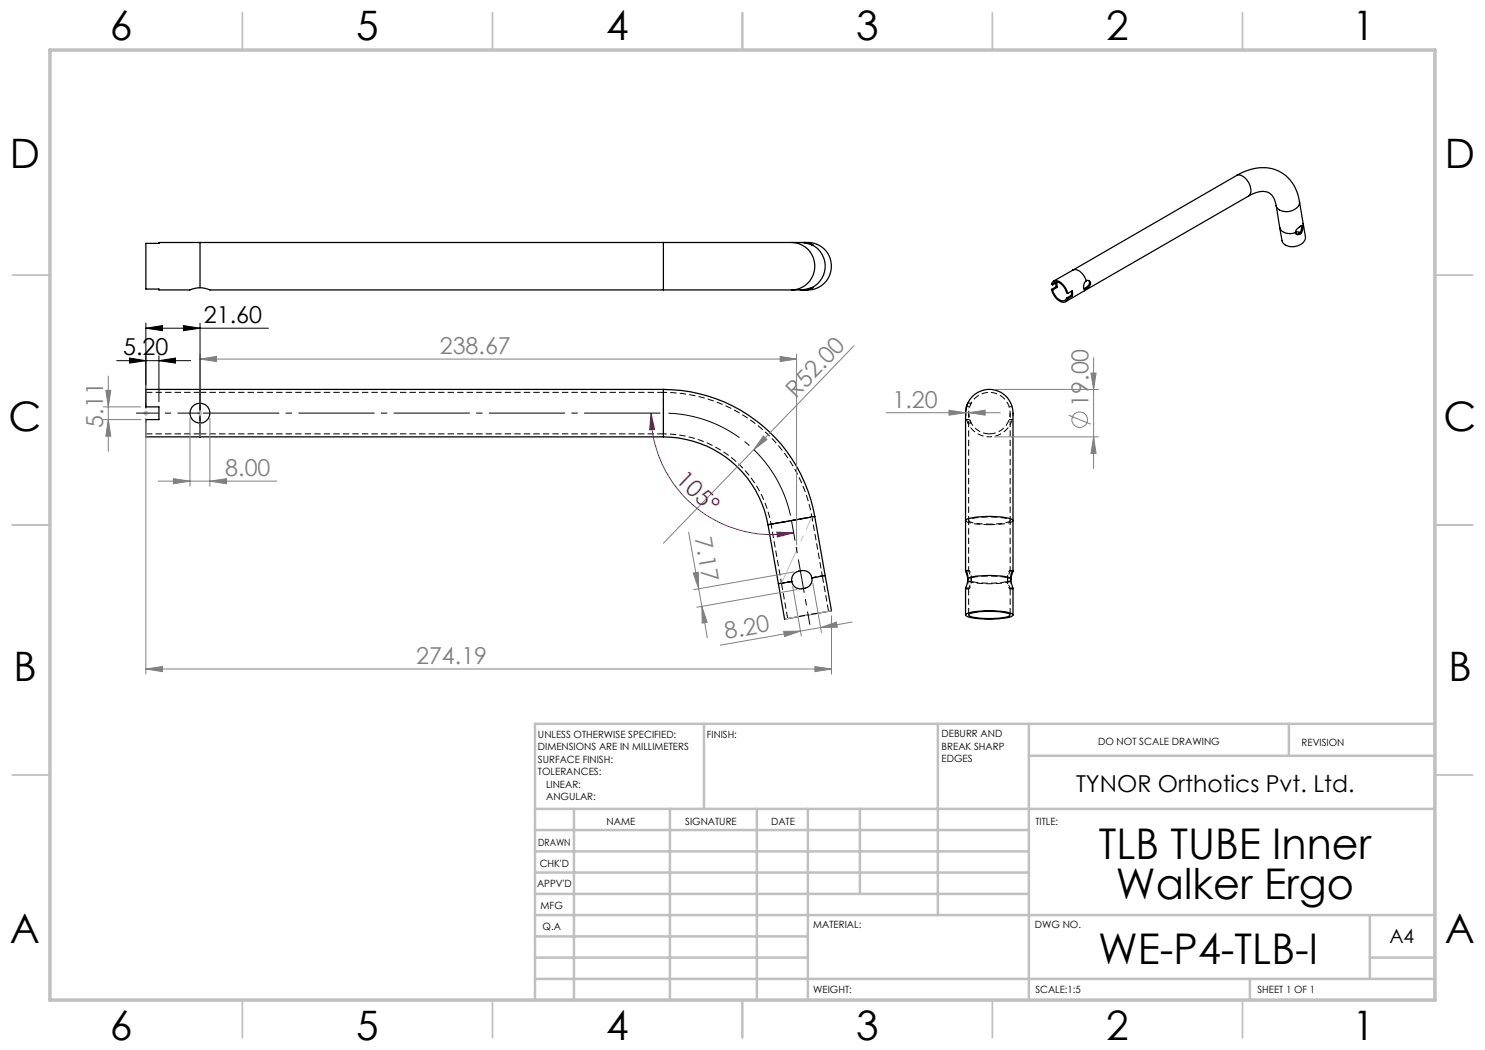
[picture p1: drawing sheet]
<svg xmlns="http://www.w3.org/2000/svg" width="297mm" height="210mm" viewBox="0 0 297 210" stroke-linecap="round" stroke-linejoin="round" font-family="sans-serif">
<g fill="none" stroke="#000" stroke-width=".2" stroke-dasharray="1.3 .6" stroke-linecap="butt">
<path d="M40 78.5h-10.8M132.7 78.5h-92.7M29.2 86.8h10.8M40 86.8h92.7M132.7 86.8v-8.3v8.3M193.1 82.6l.1 .6M193.5 84.5l.1 .1M193.9 81.3h-.6M193.9 83.9h-.6M194.1 81l.1-.4M197.9 86.8a4.1 4.1 0 0 0 3.7-6.1 4.1 4.1 0 0 0-7.1-.5 4.1 4.1 0 0 0 2.7 6.5l.7 .1M202.5 81.3h-.7"/>
<path d="M202.5 83.9h-.7M154.2 104.8l8.2-1.4-8.2 1.4M193.1 117.6h.6M193.1 117.7h.6M193.2 117.8l-.1-.1M193.2 117.8h.6M193.2 114.1h.5M193.3 114.2h.4M193.6 115.9v.3M193.6 116.2v.1M193.7 117.6v.1M193.7 117.7h.1"/>
<path d="M193.7 114.2v-.1M193.8 114.1h-.6M194.3 115.5v.1M194.3 116.3v-.1M201.5 115.5v.1M201.5 116.3v-.1M202 117.8h.6M202 117.6v.1M202 114.2v-.1M202.2 116.2v.1M202.2 115.9v.3M202.5 114.2h-.5"/>
<path d="M202.6 114.1h-.6M202.6 117.6h-.6M202.6 117.7h-.6"/>
</g>
<path d="M194.2 84.6l-.3-1M158.4 116.3l-2.1 .3 2.1-.3M162.4 103.4a30.2 30.2 0 0 0-29.7-24.9M162.4 115.6l2.1-.4-2.1 .4M194.3 115.6l-.2 1.1-.4 .9M194.3 116.2l-.2-1-.4-1M201.5 115.6l.2 1.1 .3 .9M201.5 116.2l.2-1 .3-1" fill="none" stroke="#000" stroke-width=".2" stroke-dasharray="1.3 .6" stroke-dashoffset=".5" stroke-linecap="butt"/>
<path d="M40 84.6v2.2v-2.2M40 80.6v-2.1v2.1M193.7 82.6v21.5M154.2 104.8l2.1 11.8M164.5 115.2l-2.1-11.8M193.7 104.1v10.1M202 114.2v-10.1M202 104.1v-21.5" fill="none" stroke="#000" stroke-width=".2" stroke-dasharray="1.3 .6" stroke-dashoffset=".4" stroke-linecap="butt"/>
<path d="M156.3 116.6l1.2 7.1M193.7 117.7v5.3M194.3 116.3a18 18 0 0 0 7.2 0M201.5 115.6a18 18 0 0 0-7.2 0M165.7 122.3l-1.2-7.1M202 123v-5.3" fill="none" stroke="#000" stroke-width=".2" stroke-dasharray="1.3 .6" stroke-dashoffset="-.1" stroke-linecap="butt"/>
<path d="M40 77.9v9.5M132.7 77.9v9.5M132.7 86.8a21.9 21.9 0 0 1 21.5 18M193.8 83.5l-.1-1.1M163 103.3l-9.4 1.6M197.9 104.8a9.5 9.5 0 0 0 4.1-.6v-.1a4.1 4.1 0 0 0-2.8-.7h-.7a10.3 10.3 0 0 0-4.7 .6l-.1 .1a4.1 4.1 0 0 0 2.9 .7h1.3" fill="none" stroke="#000" stroke-width=".2" stroke-dasharray="1.3 .6" stroke-dashoffset=".6" stroke-linecap="butt"/>
<path d="M158.4 116.3l-2.7 .4M165.1 115.1l-2.7 .5" fill="none" stroke="#000" stroke-width=".2" stroke-dasharray="1.3 .6" stroke-dashoffset=".2" stroke-linecap="butt"/>
<g fill="none" stroke="#000" stroke-width=".25">
<path d="M247.3 35.1a9 9 0 0 1 8.6-.8 7.9 7.9 0 0 1 4 6M247.3 35.1a2.11 2.11 0 0 1 2.4 1.4 2.14 2.14 0 0 1 0 2.7M247.3 35.1l-32.7 18.9M249.7 39.2a3.9 3.9 0 0 1 4.4-.4 3.6 3.6 0 0 1 1.1 2.3M249.7 39.2l-32.8 18.9M40 57.5l2 .5h90.7M40 48.5v9M132.7 48.5h25.6M132.7 58h25.6M132.7 48.5h-100.9v.2h-2.6v9.1h2.6v.2h6.2l2-.5M132.7 48.5v9.5M158.3 58h2"/>
<path d="M158.3 48.5h2M158.3 48.5a4.7 4.7 0 0 1 4.7 4.7 4.7 4.7 0 0 1-4.7 4.8M160.3 48.5l2.1 .5M160.4 58h.6M160.4 48.5h.6M160.7 48.5a4.8 4.8 0 0 1 5.6 4.7 4.8 4.8 0 0 1-5.6 4.8M161 48.5l.5 .1a.83 .83 0 0 1 .9 .4M161 48.5v.1M161 57.9v.1M162.4 57.5l-2.1 .5M162.4 49h.1M162.4 49a4.8 4.8 0 0 1 2.6 4.2 4.8 4.8 0 0 1-2.6 4.3"/>
<path d="M162.4 57.5h.1M162.4 57.5l-1.4 .5M210.3 57.9a3.1 3.1 0 0 0 2.5 2.6l.4-.2 .3-.5M210.3 57.9l.2 .1M210.5 57l-.2-.2a1.12 1.12 0 0 1 .9-.7 1.12 1.12 0 0 1 1.1 .5l.9 1.1 .3 1M210.5 57a1.02 1.02 0 0 1 .9-.6 1.02 1.02 0 0 1 1 .5l1.1 1.8M210.5 58a2.39 2.39 0 0 0 2.3 2.1l.5-.5M210.5 57l1-.6v1.1M211.2 56.6v.8M211.2 57.4l-.9 .5M211.2 57.4l.3 .1M211.5 57.5l-1 .5"/>
<path d="M213.3 59.6l.2 .2M213.5 58.7l1-.5v1M214.2 59.1l-.9 .5M214.2 59.1l.3 .1M214.3 58.3l-.1 .8M214.5 59.2l-1 .6M214.6 54a1.71 1.71 0 0 1 2 .9l.7 1.3M214.6 54l-3.9 2.2M216.9 58.1l-3.8 2.3M217.3 56.2a1.23 1.23 0 0 0-.4 1.7l.4-.1M217.3 56.2a.6 .6 0 0 1 .8 .1 .6 .6 0 0 1-.2 .8l-.6 .7M217.3 57.8l-.4 .3"/>
<path d="M217.7 56.1a1.19 1.19 0 0 1-1 1.6M255.2 41.1l.7 4.4M255.9 45.5a2.29 2.29 0 0 0 3.2 1M259.1 46.5h.1M259.1 46.5v.1a.5 .5 0 0 0 .9 .2M259.1 46.3l.9 .2M259.8 46.7l-.6 .1M259.8 46.7l.2 .1M259.9 40.3a2.26 2.26 0 0 1-2.4 2 1.89 1.89 0 0 1-2.3-1.2M259.9 40.3l.7 4.4M260 46.5l-.2 .2M260 46.5l.2 .2"/>
<path d="M260.2 46.7l-.2 .1M260.2 45.1l.1 .2M260.3 45.3l-.1 .8-.2 .4M260.3 45.3h.1M260.3 45.3l.2 .1M260.5 45.4a.38 .38 0 0 0-.3-.2 .38 .38 0 0 0-.3 .2l-.6 .5-.2 .6M260.5 45.4v.8l-.3 .5M260.5 45.4h.1M260.6 44.7l.5 2.6a2.53 2.53 0 0 1-3.5 1.9l-.5-.2-.7-.7-.5-2.8M260.6 44.7l-.1 .7M40 77.9v2.7M132.7 77.9a30.8 30.8 0 0 1 30.2 25.4"/>
<path d="M132.7 77.9h-103.5v3.5h2.6v2.5h-2.6v3.5h103.5M132.7 77.9v9.5M40 80.6a1.99 1.99 0 0 0-2 2 1.99 1.99 0 0 0 2 2M40 80.6a1.99 1.99 0 0 1 2 2 1.99 1.99 0 0 1-2 2M40 84.6v2.8M40 80.6v4.1M132.7 87.4a21.3 21.3 0 0 1 20.9 17.5M193.1 82.6a4.8 4.8 0 0 1 5.2-4.7 4.8 4.8 0 0 1 4.3 5.6v20.6M193.1 82.6v21.5M193.2 81.9l-.1 .7M193.6 80.6l-.4 1.2M153.6 104.9l3.3 18.9 9.4-1.6-1.3-7.1"/>
<path d="M158.4 116.3l-2.7 .5M158.8 114.8l1-.6a1.84 1.84 0 0 1 2.6 1.4 1.84 1.84 0 0 1-2 2.1 1.81 1.81 0 0 1-1.9-.9 1.81 1.81 0 0 1 .3-2zM162.9 103.3l-9.3 1.6M162.9 103.3l2.1 11.8M165 115.1l-2.6 .5M193.1 114.2l.5 1.7M193.1 104.1a4.6 4.6 0 0 1 3.1-.7l1.3-.1a10.8 10.8 0 0 1 5 .7l.1 .1M193.1 104.1v10.1M193.1 114.2h.2M193.1 114.1a3.8 3.8 0 0 1 0 3.6v5.3M193.2 114.1l-.1 .1M193.6 115.6a18.7 18.7 0 0 1 8.5 0"/>
<path d="M202.5 114.2h.1M202.6 114.1h.1M202.6 114.1a3.7 3.7 0 0 0 0 3.6v5.3M202.6 114.2l-.4 1.7M202.6 114.1v.1M202.6 104.1v10.1M193.2 122.8a17.4 17.4 0 0 1 7.6-.5l1.6 .4 .2 .4a9.2 9.2 0 0 1-4.7 .7 9.2 9.2 0 0 1-4.8-.7zM193.8 122.9a14.3 14.3 0 0 1 8.2 0v.2a13.2 13.2 0 0 1-6.6 .5l-1.2-.3-.4-.2z"/>
</g>
<path d="M193.6 116.3l-.1 1-.3 .5M193.8 114.1l.3 .5 .2 .9M193.8 117.7l.3-.5 .2-.9M202 117.7a1.21 1.21 0 0 1-.5-1.4M202 114.1a1.21 1.21 0 0 0-.5 1.4M202.2 116.3l.1 1 .3 .4" fill="none" stroke="#000" stroke-width=".2" stroke-dasharray="1.3 .6" stroke-dashoffset=".8" stroke-linecap="butt"/>
<path d="M197.9 104.9a9.3 9.3 0 0 1-4.7-.7l-.1-.1M202.2 116.3a19.8 19.8 0 0 1-8.6 0M202.6 104.1v.1a9.3 9.3 0 0 1-4.7 .7" fill="none" stroke="#000" stroke-width=".2" stroke-dasharray="1.3 .6" stroke-dashoffset=".1" stroke-linecap="butt"/>
<path d="M197.9 87.4a4.8 4.8 0 0 1-4.8-4.8M202.6 82.6a4.7 4.7 0 0 1-4.7 4.8" fill="none" stroke="#000" stroke-width=".2" stroke-dasharray="1.3 .6" stroke-dashoffset=".7" stroke-linecap="butt"/>
<path d="M193.6 84.6h.6M194.2 80.6h-.6M193.6 115.5h.7M193.6 115.6h.7M193.6 116.3h.7M193.6 116.2h.7M202.2 115.5h-.7M202.2 115.6h-.7M202.2 116.3h-.7M202.2 116.2h-.7" fill="none" stroke="#000" stroke-width=".2" stroke-dasharray="1.3 .6" stroke-dashoffset=".3" stroke-linecap="butt"/>
<path d="M137.7 106.5l2 11.2M138.6 114.6l1.1-.2v3.3zM139.7 117.7l1.8 9.9M158.8 114.4l-20.1 3.5M159.4 117.9l-20 3.6" fill="none" stroke="#808080" stroke-width=".2"/>
<g fill="none" stroke="#c0c0c0" stroke-width=".35">
<path d="M48.5 2.5v7.5M98.5 2.5v7.5M148.5 2.5v7.5M198.5 2.5v7.5M248.5 2.5v7.5M2.5 55h7.5M287 55h7.5M2.5 105h7.5M287 105h7.5M2.5 155h7.5M287 155h7.5M48.5 200v7.5"/>
<path d="M98.5 200v7.5M148.5 200v7.5M198.5 200v7.5M248.5 200v7.5"/>
</g>
<g fill="none" stroke="#c0c0c0" stroke-width=".5">
<path d="M140.8 144.8v17M187.6 144.8v38.2M205.8 144.8v55.2M205.8 151.2h81.2M257.8 144.8v6.4M287 144.8h-180v55.2M107 161.8h180M107 178.8h98.8M107 174.5h98.8M107 170.3h98.8M107 166h98.8M114.8 161.8v38.2"/>
<path d="M134 161.8v38.2M151.4 161.8v38.2M161.6 161.8v38.2M172 161.8v17M107 195.8h180M107 191.5h54.6M107 187.3h54.6M107 183h180M250 195.8v4.2M274 191.5h13M274 183v12.8"/>
</g>
<path d="M10 10h277v190h-277z" fill="none" stroke="#c0c0c0" stroke-width=".7"/>
<path d="M138.6 114.6l1.1-.2v3.3z" fill="#808080"/>
<path d="M140.4 121.3l1 3.2-1 .1z" fill="none" stroke="#808080" stroke-width=".2"/>
<path d="M140.4 121.3l1 3.2-1 .1z" fill="#808080"/>
<path d="M158.5 117.3l1.8 9.9M162.6 116.6l1.7 9.9M156.7 126.3l3.4-.1-3.2 1.1zM160.1 126.2l-16 2.8M170.4 124.4l-10.3 1.8" fill="none" stroke="#808080" stroke-width=".2"/>
<path d="M156.7 126.3l3.4-.1-3.2 1.1z" fill="#808080"/>
<path d="M164.1 125.5l3.2-1.1 .2 1z" fill="none" stroke="#808080" stroke-width=".2"/>
<path d="M164.1 125.5l3.2-1.1 .2 1z" fill="#808080"/>
<path d="M170.8 69.1l-20.1 20.8M150.7 89.9l-18 18.7M152.7 87.2l.7 .7-2.7 2z" fill="none" stroke="#808080" stroke-width=".2"/>
<path d="M152.7 87.2l.7 .7-2.7 2z" fill="#808080"/>
<path d="M130.2 82.6l.7 3.3-1 .1z" fill="none" stroke="#a0006e" stroke-width=".2"/>
<path d="M130.2 82.6l.7 3.3-1 .1z" fill="#a0006e"/>
<path d="M155.4 106.4l3.3 .2-3.2 .8z" fill="none" stroke="#a0006e" stroke-width=".2"/>
<path d="M155.4 106.4l3.3 .2-3.2 .8z" fill="#a0006e"/>
<path d="M130.2 82.6a24.3 24.3 0 0 0 28.5 24" fill="none" stroke="#a0006e" stroke-width=".2"/>
<path d="M21.2 78.1h1l-.5 3.3zM21.7 75.2v15.1M20.7 81.4h7.5M20.7 83.9h7.5" fill="none" stroke="#808080" stroke-width=".2"/>
<path d="M21.2 78.1h1l-.5 3.3z" fill="#808080"/>
<path d="M21.7 83.9l.5 3.3h-1z" fill="none" stroke="#808080" stroke-width=".2"/>
<path d="M21.7 83.9l.5 3.3h-1z" fill="#808080"/>
<path d="M40 71.8l3.3-.5v1zM40 70.8v10.8M40 71.8h119.3M159.3 70.8v38.2" fill="none" stroke="#808080" stroke-width=".2"/>
<path d="M28.7 82.6h1M28.8 82.3l.7 .7M29.2 82.2v.9M29.5 82.3l-.7 .7M39.5 82.6h1M39.7 82.3l.7 .7M40 82.2v.9M40.4 82.3l-.7 .7" fill="none" stroke="#c0c0c0" stroke-width=".2"/>
<path d="M156.3 116.6l6.1-13.2" fill="none" stroke="#c0c0c0" stroke-width=".2" stroke-dasharray="15.2 1.3 1.3 1.3" stroke-dashoffset="7.3" stroke-linecap="butt"/>
<path d="M29.2 77.9v9.5M40 77.9v9.5M156.9 123.8l9.4-1.7" fill="none" stroke="#c0c0c0" stroke-width=".2" stroke-dasharray="15.2 1.3 1.3 1.3" stroke-dashoffset="12.4" stroke-linecap="butt"/>
<path d="M38 82.6h4" fill="none" stroke="#c0c0c0" stroke-width=".2" stroke-dasharray="15.2 1.3 1.3 1.3" stroke-dashoffset="15.1" stroke-linecap="butt"/>
<path d="M40 71.8l3.3-.5v1z" fill="#808080"/>
<path d="M156 71.3l3.3 .5-3.3 .5z" fill="none" stroke="#808080" stroke-width=".2"/>
<path d="M156 71.3l3.3 .5-3.3 .5z" fill="#808080"/>
<path d="M29.2 83.6v51.2M29.2 133.8l3.3-.5v1zM29.2 133.8h137.1M166.3 123.2v11.6" fill="none" stroke="#808080" stroke-width=".2"/>
<path d="M29.2 133.8l3.3-.5v1z" fill="#808080"/>
<path d="M163 133.3l3.3 .5-3.3 .5z" fill="none" stroke="#808080" stroke-width=".2"/>
<path d="M163 133.3l3.3 .5-3.3 .5z" fill="#808080"/>
<path d="M31.6 96.2h23.8M34.7 95.7l3.3 .5-3.3 .6zM38 83.6v13.7M42 83.6v13.7" fill="none" stroke="#808080" stroke-width=".2"/>
<path d="M34.7 95.7l3.3 .5-3.3 .6z" fill="#808080"/>
<path d="M42 96.2l3.3-.5v1.1z" fill="none" stroke="#808080" stroke-width=".2"/>
<path d="M42 96.2l3.3-.5v1.1z" fill="#808080"/>
<path d="M23.4 72.1h14.7M25.9 71.6l3.3 .5-3.3 .5zM29.2 65.6l3.3-.5v1zM29.2 64.6v17M29.2 65.6h24.5M31.8 72.1l3.3-.5v1zM31.8 71.1v9.3M36.7 65.1l3.3 .5-3.3 .5zM40 64.6v17" fill="none" stroke="#000" stroke-width=".2"/>
<path d="M25.9 71.6l3.3 .5-3.3 .5zM29.2 65.6l3.3-.5v1zM31.8 72.1l3.3-.5v1zM36.7 65.1l3.3 .5-3.3 .5z" fill="#000"/>
<g fill="none" stroke="#808080" stroke-width=".2">
<path d="M198.9 77.9h20.8M218.2 74.6h1l-.5 3.3zM218.7 71.5v22.2M198.9 87.4h20.8M213.7 83l4.5 1.8"/>
<circle cx="216" cy="84" r="1.56"/>
</g>
<path d="M158.3 104.1a26 26 0 0 0-25.6-21.5" fill="none" stroke="#000" stroke-width=".2" stroke-dasharray="15.2 1.3 1.3 1.3" stroke-dashoffset="-1" stroke-linecap="butt"/>
<path d="M40 82.6h92.7" fill="none" stroke="#000" stroke-width=".2" stroke-dasharray="15.2 1.3 1.3 1.3" stroke-dashoffset="-.6" stroke-linecap="butt"/>
<path d="M158.3 104.1l2.1 11.8" fill="none" stroke="#000" stroke-width=".2" stroke-dasharray="15.2 1.3 1.3 1.3" stroke-dashoffset="11.1" stroke-linecap="butt"/>
<path d="M40 82.6h-12.8" fill="none" stroke="#000" stroke-width=".2" stroke-dasharray="15.2 1.3 1.3 1.3" stroke-dashoffset="10.7" stroke-linecap="butt"/>
<path d="M160.4 115.9l1.6 9" fill="none" stroke="#000" stroke-width=".2" stroke-dasharray="15.2 1.3 1.3 1.3" stroke-dashoffset="12.6" stroke-linecap="butt"/>
<path d="M218.2 74.6h1l-.5 3.3z" fill="#808080"/>
<path d="M218.7 87.4l.5 3.3h-1z" fill="none" stroke="#808080" stroke-width=".2"/>
<path d="M218.7 87.4l.5 3.3h-1z" fill="#808080"/>
<path d="M177.2 82.5h22.9M193.1 81.6h.1M193.7 82.5l3.3-.5v1zM193.7 81.6h.1" fill="none" stroke="#808080" stroke-width=".2"/>
<path d="M193.7 82.5l3.3-.5v1z" fill="#808080"/>
<path d="M189.8 82l3.3 .5-3.3 .5z" fill="none" stroke="#808080" stroke-width=".2"/>
<path d="M189.8 82l3.3 .5-3.3 .5z" fill="#808080"/>
<g font-size="8.5">
<text x="219.8" y="171.8">TLB TUBE Inner</text>
<text x="223.2" y="179.9">Walker Ergo</text>
<text x="219.6" y="192.7">WE-P4-TLB-I</text>
</g>
<g font-size="8.1">
<text x="22" y="8">6</text>
<text x="71.2" y="8">5</text>
<text x="121.2" y="8">4</text>
<text x="171.2" y="8">3</text>
<text x="221.2" y="8">2</text>
<text x="270.5" y="8">1</text>
<text x="2" y="33.6">D</text>
<text x="289" y="33.6">D</text>
<text x="1.7" y="86.1">C</text>
<text x="288.7" y="86.1">C</text>
<text x="2.7" y="136.1">B</text>
<text x="289.7" y="136.1">B</text>
<text x="2" y="188.6">A</text>
<text x="289" y="188.6">A</text>
<text x="22" y="208">6</text>
<text x="71.2" y="208">5</text>
<text x="121.2" y="208">4</text>
<text x="171.2" y="208">3</text>
<text x="221.2" y="208">2</text>
<text x="270.5" y="208">1</text>
</g>
<g font-size="4.7">
<text x="40.8" y="64.6">21.60</text>
<text x="24.6" y="71.1">5.20</text>
<text x="215.2" y="158.3">TYNOR Orthotics Pvt. Ltd.</text>
</g>
<g font-size="4.7" fill="#808080">
<text x="88" y="70.8">238.67</text>
<text x="159.2" y="79.8" transform="rotate(-46 159.2 79.8)">R52.00</text>
<text x="178.5" y="81.5">1.20</text>
<text x="217.7" y="81.4" transform="rotate(-90 217.7 81.4)">19.00</text>
<text x="20.7" y="85.5" transform="rotate(-90 20.7 85.5)">5.11</text>
<text x="45.1" y="95.2">8.00</text>
<text x="139" y="107.5" transform="rotate(80 139 107.5)">7.17</text>
<text x="145.2" y="127.8" transform="rotate(-10 145.2 127.8)">8.20</text>
<text x="83.2" y="132.8">274.19</text>
</g>
<text font-size="4.7" fill="#a0006e" x="135" y="96.2" transform="rotate(44 135 96.2)">105°</text>
<text font-size="3.9" x="277.9" y="188.5">A4</text>
<g font-size="2">
<text x="107.6" y="147.6">UNLESS OTHERWISE SPECIFIED:</text>
<text x="141.4" y="147.6">FINISH:</text>
<text x="188.3" y="147.5">DEBURR AND</text>
<text x="188.3" y="150">BREAK SHARP</text>
<text x="219.6" y="149">DO NOT SCALE DRAWING</text>
<text x="260.3" y="149.2">REVISION</text>
<text x="107.6" y="150.1">DIMENSIONS ARE IN MILLIMETERS</text>
<text x="107.6" y="152.6">SURFACE FINISH:</text>
<text x="107.6" y="155.1">TOLERANCES:</text>
<text x="188.3" y="152.5">EDGES</text>
<text x="109.2" y="157.6">LINEAR:</text>
<text x="109.2" y="160.1">ANGULAR:</text>
<text x="121.3" y="165">NAME</text>
<text x="137" y="164.9">SIGNATURE</text>
<text x="154.2" y="164.9">DATE</text>
<text x="207.1" y="164.9">TITLE:</text>
<text x="107.6" y="169.1">DRAWN</text>
<text x="107.9" y="173.3">CHK'D</text>
<text x="107.4" y="177.4">APPV'D</text>
<text x="108.1" y="181.8">MFG</text>
<text x="108.5" y="186">Q.A</text>
<text x="162.6" y="185.5">MATERIAL:</text>
<text x="207" y="185.5">DWG NO.</text>
<text x="162.6" y="198.5">WEIGHT:</text>
<text x="207.1" y="198.6">SCALE:1:5</text>
<text x="251.5" y="198.6">SHEET 1 OF 1</text>
</g>
</svg>
